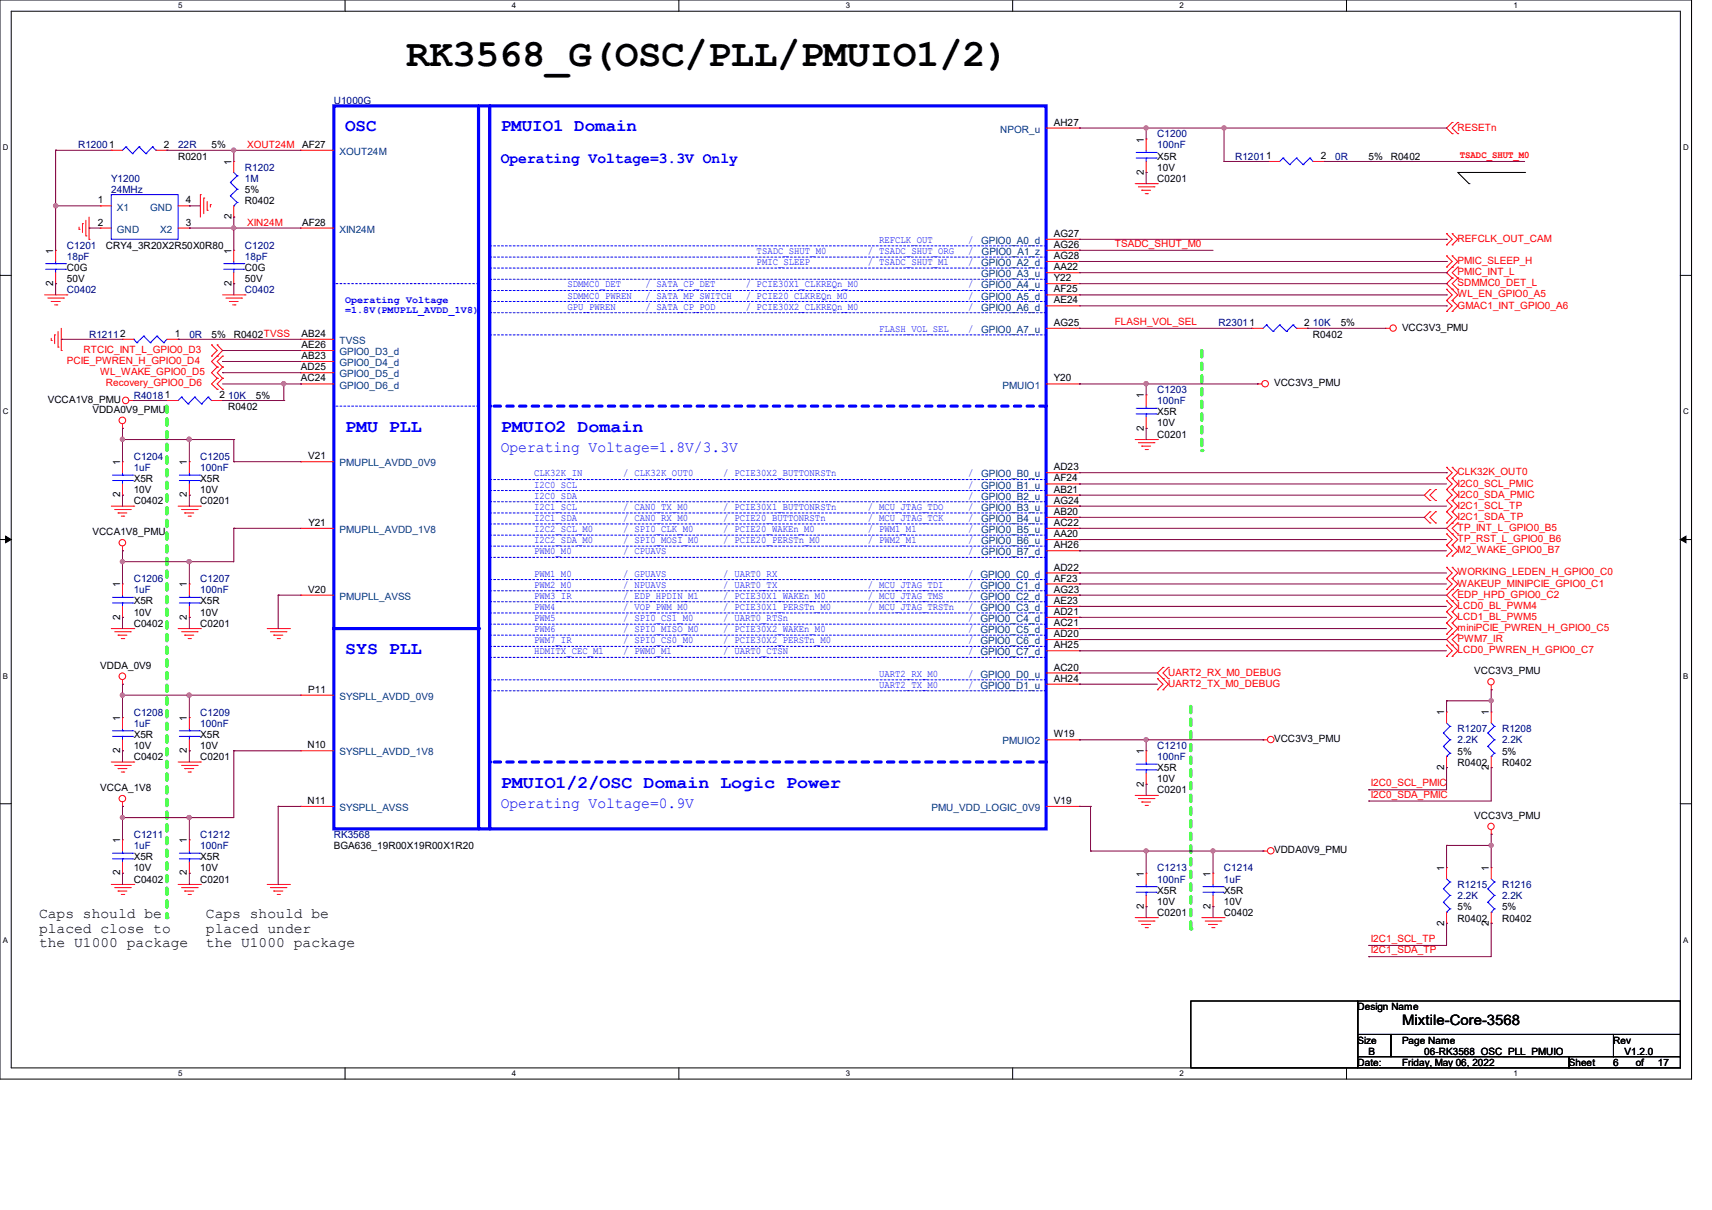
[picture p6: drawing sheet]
<svg xmlns="http://www.w3.org/2000/svg" width="297mm" height="210mm" viewBox="0 0 297 210" stroke-linecap="round" stroke-linejoin="round" font-family="sans-serif">
<path d="M0 0h293.5v187.3h-293.5zM1.9 1.9h289.6v183.4h-289.6z" fill="none" stroke="#000" stroke-width=".17"/>
<g fill="#fff">
<path d="M30.9 .2h.8v1.5h-.8z"/>
<path d="M30.9 185.5h.8v1.6h-.8z"/>
</g>
<path d="M59.9 0v1.9M59.9 185.3v2" fill="none" stroke="#000" stroke-width=".17"/>
<g fill="#fff">
<path d="M88.8 .2h.8v1.5h-.8z"/>
<path d="M88.8 185.5h.8v1.6h-.8z"/>
</g>
<path d="M117.8 0v1.9M117.8 185.3v2" fill="none" stroke="#000" stroke-width=".17"/>
<g fill="#fff">
<path d="M146.7 .2h.8v1.5h-.8z"/>
<path d="M146.7 185.5h.8v1.6h-.8z"/>
</g>
<path d="M175.7 0v1.9M175.7 185.3v2" fill="none" stroke="#000" stroke-width=".17"/>
<g fill="#fff">
<path d="M204.6 .2h.8v1.5h-.8z"/>
<path d="M204.6 185.5h.8v1.6h-.8z"/>
</g>
<path d="M233.6 0v1.9M233.6 185.3v2" fill="none" stroke="#000" stroke-width=".17"/>
<g fill="#fff">
<path d="M262.6 .2h.7v1.5h-.7z"/>
<path d="M262.6 185.5h.7v1.6h-.7z"/>
<path d="M.5 24.8h1v1.6h-1z"/>
<path d="M292 24.8h1v1.6h-1z"/>
<path d="M.5 70.7h1v1.5h-1z"/>
<path d="M292 70.7h1v1.5h-1z"/>
</g>
<path d="M0 47.8h1.9M291.5 47.8h2" fill="none" stroke="#000" stroke-width=".17"/>
<g fill="#fff">
<path d="M.5 116.5h.9v1.6h-.9z"/>
<path d="M292 116.5h.9v1.6h-.9z"/>
</g>
<path d="M0 93.6h1.9M291.5 93.6h2" fill="none" stroke="#000" stroke-width=".17"/>
<path d="M1 93l.9 .6-.9 .6zM291.5 93.6l1-.6v1.2z" fill="#000" stroke="#000" stroke-width=".17"/>
<g fill="#fff">
<path d="M.5 162.4h.9v1.5h-.9z"/>
<path d="M292 162.4h.9v1.5h-.9z"/>
</g>
<path d="M0 139.5h1.9M291.5 139.5h2" fill="none" stroke="#000" stroke-width=".17"/>
<path d="M29 70.5v88.8" fill="none" stroke="#0f0" stroke-width=".55" stroke-dasharray="1.1 1.1"/>
<circle cx="29" cy="159.3" r=".28" fill="#0f0" stroke-dasharray="1.1 1.1"/>
<path d="M206.6 122.6v38.6" fill="none" stroke="#0f0" stroke-width=".55" stroke-dasharray="1.1 1.1"/>
<circle cx="206.6" cy="161.2" r=".28" fill="#0f0" stroke-dasharray="1.1 1.1"/>
<path d="M208.5 60.8v17.4" fill="none" stroke="#0f0" stroke-width=".55" stroke-dasharray="1.1 1.1"/>
<circle cx="208.5" cy="78.2" r=".28" fill="#0f0" stroke-dasharray="1.1 1.1"/>
<path d="M254.8 31.9h.1M264.5 29.9h.1M264.5 29.9h-11.6l1.9 2M206.6 173.7h28.9v11.6h-28.9zM235.5 173.7h56v5.8h-56zM235.5 179.5h5.8v3.9h-5.8zM241.3 179.5h38.6v3.9h-38.6zM279.9 179.5h11.6v3.9h-11.6zM235.5 183.4h36.7v1.9h-36.7zM272.2 183.4h19.3v1.9h-19.3z" fill="none" stroke="#000" stroke-width=".17"/>
<g fill="none" stroke="#f00" stroke-width=".17">
<path d="M13.7 39.8h.1M13.7 39.4v.4M14.3 38.8h.1M14.3 38.8v1.5M14.9 38.2v2.7M15.5 37.7v3.8M17.4 35.7h.1M17.4 39.6h.1M17.4 35.7h1.9M17.4 39.6h1.9M19.3 26.1h.1M19.3 26.1h2"/>
<path d="M27.1 26.1h1.9M29 26.1h.1M30.9 35.7h2M30.9 39.6h2M32.9 39.6h.1M32.9 35.7h.1M34.8 33.8h.1M34.8 33.8v3.9M35.3 34.4h.1M35.3 34.4v2.7M35.9 36.5h.1M35.9 35v1.5"/>
<path d="M36.5 35.5h.1M36.5 35.5v.4M196.9 31.9h3.9M197.5 32.4h2.7M198.1 33h.1M198.1 33h1.5M198.7 33.6h.4M198.8 24.1h.1M198.8 29.9h.1M198.8 24.1v2M198.8 28v1.9M199.1 33.6h.1"/>
<path d="M200.2 32.4h.1M200.8 31.9h.1M220.1 28h.1M220.1 28h1.9M227.8 28h1.9M229.7 28h.1M251.9 21.3h.1M251.9 23.2h.1M251.9 21.3l-.9 .9 .9 1M252.9 23.2h.1M252.9 21.3h.1M252.9 21.3l-1 .9 1 1"/>
<path d="M7.7 51.2h3.9M8.3 51.7h2.7M8.9 52.3h.1M8.9 59.1h.1M8.9 52.3h1.6M8.9 58.7v.4M9.5 58.1h.1M9.5 52.9h.4M9.5 58.1v1.5M9.7 43.4h.1M9.7 49.2h.1M9.7 43.4v2"/>
<path d="M9.7 47.3v1.9M9.9 52.9h.1M10.1 57.5v2.7M10.6 57v3.8M11 51.7h.1M11.6 51.2h.1M14.9 40.9h.1M15.5 41.5h.1M36.7 59.9h.1M36.7 59.9l1 .9-1 1M37.7 59.9h.1M37.7 59.9l.9 .9-.9 1"/>
<path d="M38.6 51.2h3.9M39.2 51.7h2.7M39.8 52.3h.1M39.8 52.3h1.5M40.3 52.9h.5M40.6 43.4h.1M40.6 49.2h.1M40.6 43.4v2M40.6 47.3v1.9M40.8 52.9h.1M41.9 51.7h.1M42.5 51.2h.1"/>
<path d="M217.2 57h.1M217.2 57h1.9M224.9 57h1.9M226.8 57h.1M240.4 57h.1M240.4 57h.7M251 52.2h.1M251 50.2h.1M251 42.5h.1M251 40.6h.1M251 46.4h.1M251 44.4h.1"/>
<path d="M251 54.1h.1M251 50.2l.9 1-.9 1M251 40.6l.9 .9-.9 1M251 44.4l.9 1-.9 1M251 52.2l.9 .9-.9 1M251.9 52.2h.1M251.9 50.2h.1M251.9 42.5h.1M251.9 40.6h.1M251.9 46.4h.1M251.9 44.4h.1M251.9 48.3h.1"/>
<path d="M251.9 54.1h.1M251.9 48.3l-.9 .9 1.9 2-1 1M251.9 40.6l1 .9-1 1M251.9 44.4l1 1-1.9 1.9 .9 1M251.9 52.2l1 .9-1 1M252.9 48.3h.1M252.9 46.4h.1M252.9 50.2h.1M252.9 46.4l-1 .9 1 1M252.9 48.3l-1 .9 1 1M10.1 60.2h.1M10.6 60.8h.1"/>
<path d="M21.3 74.3h.1M21.3 73.6v.7M22.4 69.5h.8M23.2 69.5h.1M29 69.5h.1M29 69.5h1.9M36.7 61.8h.1M36.7 69.5h1.9M37.7 63.7h.1M37.7 65.7h.1M37.7 67.6h.1M37.7 61.8h.1"/>
<path d="M37.7 63.7l-1 1 1 1M37.7 65.7l-1 .9 1 1M37.7 61.8l-1 .9 1 1M38.6 63.7h.1M38.6 65.7h.1M38.6 67.6h.1M38.6 61.8h.1M38.6 69.5h.1M38.6 63.7l-.9 1 .9 1M38.6 65.7l-.9 .9 .9 1M38.6 61.8l-.9 .9 .9 1M196.9 76.3h3.9"/>
<path d="M197.5 76.8h2.7M198.1 77.4h.1M198.1 77.4h1.5M198.7 78h.4M198.8 68.5h.1M198.8 74.3h.1M198.8 68.5v2M198.8 72.4v1.9M199.1 78h.1M200.2 76.8h.1M200.8 76.3h.1M218.1 66.6h.1"/>
<path d="M218.1 66.6h.8M19.3 87.8h3.9M19.9 88.4h2.7M20.5 89h.1M20.5 89h1.5M21 89.6h.5M21.3 95.6h.1M21.3 80.1h.1M21.3 85.9h.1M21.3 80.1v1.9M21.3 84v1.9M21.3 94.8v.8"/>
<path d="M21.5 89.6h.1M22.6 88.4h.1M23.2 87.8h.1M30.9 87.8h3.9M31.5 88.4h2.7M32 89h.1M32 89h1.6M32.6 89.6h.4M32.9 80.1h.1M32.9 85.9h.1M32.9 80.1v1.9M32.9 84v1.9"/>
<path d="M33 89.6h.1M34.2 88.4h.1M34.8 87.8h.1M248.1 85h.1M248.1 86.9h.1M248.1 88.8h.1M248.1 90.8h.1M248.1 88.8l-1 1 1 1M248.1 85l-1 .9 1 1M249 86.9h.1M249 85h.1M249 90.8h.1"/>
<path d="M249 88.8h.1M249 85l-.9 .9 .9 1M249 88.8l-.9 1 .9 1M251 96.5h.1M251 94.6h.1M251 85h.1M251 83h.1M251 86.9h.1M251 88.8h.1M251 90.8h.1M251 98.5h.1M251 92.7h.1"/>
<path d="M251 81.1h.1M251 94.6l.9 1-.9 .9M251 83l.9 1-.9 1M251 81.1l.9 .9-.9 1M251 85l.9 .9-.9 1M251 86.9l.9 .9-.9 1M251 92.7l.9 .9-.9 1M251 88.8l.9 1-.9 1M251 98.5l.9 .9-.9 1M251.9 96.5h.1M251.9 94.6h.1M251.9 85h.1"/>
<path d="M251.9 83h.1M251.9 86.9h.1M251.9 88.8h.1M251.9 90.8h.1M251.9 98.5h.1M251.9 92.7h.1M251.9 81.1h.1M251.9 94.6l1 1-1 .9M251.9 83l1 1-1 1M251.9 85l1 .9-1 1M251.9 86.9l1 .9-1 1M251.9 88.8l1 1-1 1"/>
<path d="M251.9 98.5l1 .9-1 1M251.9 90.8l-.9 .9 1.9 1.9-1 1M251.9 81.1l1 .9-1 1M252.9 92.7h.1M252.9 90.8h.1M252.9 90.8l-1 .9 1 1M19.3 109.1h3.9M19.9 109.6h2.7M20.5 110.2h.1M20.5 110.2h1.5M21 110.8h.5M21.3 118.7h.1"/>
<path d="M21.3 101.3h.1M21.3 107.1h.1M21.3 101.3v2M21.3 105.2v1.9M21.3 118v.7M21.5 110.8h.1M22.6 109.6h.1M23.2 109.1h.1M30.9 109.1h3.9M31.5 109.6h2.7M32 110.2h.1M32 110.2h1.6"/>
<path d="M32.6 110.8h.4M32.9 101.3h.1M32.9 107.1h.1M32.9 101.3v2M32.9 105.2v1.9M33 110.8h.1M34.2 109.6h.1M34.8 109.1h.1M46.4 109.1h3.8M46.9 109.6h2.7M47.5 110.2h.1M47.5 110.2h1.6"/>
<path d="M48.1 110.8h.4M48.5 110.8h.1M49.6 109.6h.1M50.2 109.1h.1M200.8 119.7h.1M200.8 117.8h.1M200.8 117.8l1 .9-1 1M201.8 119.7h.1M201.8 117.8h.1M201.8 115.8h.1M201.8 117.8l.9 .9-.9 1M201.8 115.8l-1 1 1 1"/>
<path d="M202.7 117.8h.1M202.7 115.8h.1M202.7 115.8l-.9 1 .9 1M251 100.4h.1M251 102.3h.1M251 106.2h.1M251 104.3h.1M251 113.9h.1M251 112h.1M251 110.1h.1M251 108.1h.1M251 100.4l.9 .9-.9 1"/>
<path d="M251 104.3l.9 .9-.9 1M251 112l.9 .9-.9 1M251 108.1l.9 1-.9 1M251 106.2l.9 .9-.9 1M251.9 102.3h.1M251.9 104.3h.1M251.9 110.1h.1M251.9 112h.1M251.9 100.4h.1M251.9 106.2h.1M251.9 113.9h.1M251.9 108.1h.1"/>
<path d="M251.9 100.4l1 .9-1.9 2 1.9 1.9-1 1M251.9 110.1l-.9 .9 .9 1M251.9 112l1 .9-1 1M251.9 108.1l1 1-1 1M251.9 106.2l1 .9-1 1M252.9 104.3h.1M252.9 102.3h.1M252.9 112h.1M252.9 110.1h.1M252.9 102.3l-1 1 1 1M252.9 110.1l-1 .9 1 1M258.7 119.7h.1"/>
<path d="M258.7 118.9v.8M19.3 132.2h3.9M19.9 132.8h2.7M20.5 133.4h.1M20.5 133.4h1.5M21 134h.5M21.3 140h.1M21.3 139.2v.8M21.5 134h.1M22.6 132.8h.1M23.2 132.2h.1M30.9 132.2h3.9"/>
<path d="M31.5 132.8h2.7M32 133.4h.1M32 133.4h1.6M32.6 134h.4M32.9 124.5h.1M32.9 130.3h.1M32.9 124.5v1.9M32.9 128.4v1.9M33 134h.1M34.2 132.8h.1M34.8 132.2h.1M196.9 138h3.9"/>
<path d="M197.5 138.6h2.7M198.1 139.2h.1M198.1 139.2h1.5M198.7 139.8h.4M199.1 139.8h.1M200.2 138.6h.1M200.8 138h.1M219.1 128.4h.1M219.1 128.4h.8M251 123.6h.1M251 133.2h.1M251 123.6v1.9"/>
<path d="M251 131.3v1.9M19.3 153.5h3.9M19.9 154.1h2.7M20.5 154.6h.1M20.5 154.6h1.5M21 155.2h.5M21.3 145.8h.1M21.3 151.6h.1M21.3 145.8v1.9M21.3 149.6v2M21.5 155.2h.1M22.6 154.1h.1"/>
<path d="M23.2 153.5h.1M30.9 153.5h3.9M31.5 154.1h2.7M32 154.6h.1M32 154.6h1.6M32.6 155.2h.4M32.9 145.8h.1M32.9 151.6h.1M32.9 145.8v1.9M32.9 149.6v2M33 155.2h.1M34.2 154.1h.1"/>
<path d="M34.8 153.5h.1M46.4 153.5h3.8M46.9 154.1h2.7M47.5 154.6h.1M47.5 154.6h1.6M48.1 155.2h.4M48.5 155.2h.1M49.6 154.1h.1M50.2 153.5h.1M196.9 159.3h3.9M197.5 159.9h2.7M198.8 151.6h.1"/>
<path d="M198.8 157.4h.1M198.8 151.6v1.9M198.8 155.4v2M200.2 159.9h.1M200.8 159.3h.1M208.5 159.3h3.8M209.1 159.9h2.7M210.4 151.6h.1M210.4 157.4h.1M210.4 151.6v1.9M210.4 155.4v2M211.8 159.9h.1"/>
<path d="M212.3 159.3h.1M219.1 147.7h.1M219.1 147.7h.8M251 150.6h.1M251 150.6v1.9M251 158.3v1.9M258.7 144.8h.1M258.7 150.6h.1M258.7 144v.8M258.7 150.6v1.9M258.7 158.3v1.9M198.1 160.4h.1"/>
<path d="M198.1 160.4h1.5M198.7 161h.4M199.1 161h.1M209.7 160.4h.1M209.7 160.4h1.5M210.2 161h.4M210.6 161h.1M251 160.2h.1M258.7 160.2h.1"/>
<circle cx="241.7" cy="56.9" r=".55"/>
<circle cx="21.2" cy="73" r=".57"/>
<circle cx="21.8" cy="69.5" r=".56"/>
<circle cx="219.5" cy="66.6" r=".56"/>
<circle cx="21.2" cy="94.2" r=".56"/>
<circle cx="21.2" cy="117.4" r=".57"/>
<circle cx="258.7" cy="118.3" r=".55"/>
<circle cx="21.2" cy="138.6" r=".56"/>
<circle cx="220.5" cy="128.4" r=".56"/>
<circle cx="220.5" cy="147.7" r=".56"/>
<circle cx="258.7" cy="143.4" r=".55"/>
</g>
<g fill="none" stroke="#00f" stroke-width=".17">
<path d="M19.3 33.8h11.6v7.7h-11.6zM21.8 25.5h.1M21.8 25.5l-.5 .6M21.8 25.5l1.2 1.2M23 26.7h.1M24.1 25.5h.1M24.1 25.5l-1.1 1.2M24.1 25.5l1.2 1.2M25.3 26.7h.1M26.5 25.5h.1M26.5 25.5l-1.2 1.2M26.5 25.5l.6 .6"/>
<path d="M27.1 26.1h.1M197.1 27.4h3.5M197.1 26.5h3.5M198.8 26.5h.1M198.8 27.4h.1M198.8 26.1v.4M198.8 27.4v.6M200.6 27.4h.1M200.6 26.5h.1M222.6 27.4h.1M222.6 27.4l-.6 .6M222.6 27.4l1.1 1.2"/>
<path d="M223.7 28.6h.1M224.9 27.4h.1M224.9 27.4l-1.2 1.2M224.9 27.4l1.2 1.2M226.1 28.6h.1M227.2 27.4h.1M227.2 27.4l-1.1 1.2M227.2 27.4l.6 .6M227.8 28h.1M7.9 46.7h3.5M7.9 45.8h3.5M9.7 45.8h.1"/>
<path d="M9.7 46.7h.1M9.7 45.4v.4M9.7 46.7v.6M11.4 46.7h.1M11.4 45.8h.1M38.8 46.7h3.5M38.8 45.8h3.5M40.6 45.8h.1M40.6 46.7h.1M40.6 45.4v.4M40.6 46.7v.6M42.3 46.7h.1"/>
<path d="M42.3 45.8h.1M219.7 56.4h.1M219.7 56.4l-.6 .6M219.7 56.4l1.2 1.1M220.9 57.5h.1M222 56.4h.1M222 56.4l-1.1 1.1M222 56.4l1.2 1.1M223.2 57.5h.1M224.3 56.4h.1M224.3 56.4l-1.1 1.1M224.3 56.4l.6 .6"/>
<path d="M224.9 57h.1M31.5 68.9h.1M31.5 68.9l-.6 .6M31.5 68.9l1.1 1.2M32.6 70.1h.1M33.8 68.9h.1M33.8 68.9l-1.2 1.2M33.8 68.9l1.2 1.2M35 70.1h.1M36.1 68.9h.1M36.1 68.9l-1.1 1.2M36.1 68.9l.6 .6"/>
<path d="M36.7 69.5h.1M197.1 71.8h3.5M197.1 70.9h3.5M198.8 70.9h.1M198.8 71.8h.1M198.8 70.5v.4M198.8 71.8v.6M200.6 71.8h.1M200.6 70.9h.1M19.5 83.4h3.5M19.5 82.5h3.5M21.3 82.5h.1"/>
<path d="M21.3 83.4h.1M21.3 82v.5M21.3 83.4v.6M23 83.4h.1M23 82.5h.1M31.1 83.4h3.5M31.1 82.5h3.5M32.9 82.5h.1M32.9 83.4h.1M32.9 82v.5M32.9 83.4v.6M34.6 83.4h.1"/>
<path d="M34.6 82.5h.1M19.5 104.6h3.5M19.5 103.7h3.5M21.3 103.7h.1M21.3 104.6h.1M21.3 103.3v.4M21.3 104.6v.6M23 104.6h.1M23 103.7h.1M31.1 104.6h3.5M31.1 103.7h3.5M32.9 103.7h.1"/>
<path d="M32.9 104.6h.1M32.9 103.3v.4M32.9 104.6v.6M34.6 104.6h.1M34.6 103.7h.1M31.1 127.8h3.5M31.1 126.8h3.5M32.9 126.8h.1M32.9 127.8h.1M32.9 126.4v.4M32.9 127.8v.6M34.6 127.8h.1"/>
<path d="M34.6 126.8h.1M250.4 127.2h.1M250.4 129.5h.1M250.4 127.2l1.1 1.2M250.4 129.5l1.1 1.2M251 131.3h.1M251 125.5l.5 .6M251.5 126.1h.1M251.5 128.4h.1M251.5 130.7h.1M251.5 126.1l-1.1 1.1M251.5 128.4l-1.1 1.1"/>
<path d="M251.5 130.7l-.5 .6M19.5 149.1h3.5M19.5 148.1h3.5M21.3 148.1h.1M21.3 149.1h.1M21.3 147.7v.4M21.3 149.1v.5M23 149.1h.1M23 148.1h.1M31.1 149.1h3.5M31.1 148.1h3.5M32.9 148.1h.1"/>
<path d="M32.9 149.1h.1M32.9 147.7v.4M32.9 149.1v.5M34.6 149.1h.1M34.6 148.1h.1M197.1 154.9h3.5M197.1 153.9h3.5M198.8 153.9h.1M198.8 154.9h.1M198.8 153.5v.4M198.8 154.9v.5M200.6 154.9h.1"/>
<path d="M200.6 153.9h.1M208.7 154.9h3.5M208.7 153.9h3.5M210.4 153.9h.1M210.4 154.9h.1M210.4 153.5v.4M210.4 154.9v.5M212.2 154.9h.1M212.2 153.9h.1M250.4 154.3h.1M250.4 156.6h.1M250.4 154.3l1.1 1.1"/>
<path d="M250.4 156.6l1.1 1.1M251 158.3h.1M251 152.5l.5 .6M251.5 153.1h.1M251.5 155.4h.1M251.5 157.7h.1M251.5 153.1l-1.1 1.2M251.5 155.4l-1.1 1.2M251.5 157.7l-.5 .6M258.1 154.3h.1M258.1 156.6h.1M258.1 154.3l1.1 1.1"/>
<path d="M258.1 156.6l1.1 1.1M258.7 158.3h.1M258.7 152.5l.5 .6M259.2 153.1h.1M259.2 155.4h.1M259.2 157.7h.1M259.2 153.1l-1.1 1.2M259.2 155.4l-1.1 1.2M259.2 157.7l-.5 .6"/>
</g>
<path d="M83 18.4v125.4" fill="none" stroke="#00f" stroke-width=".55"/>
<circle cx="83" cy="143.8" r=".28" fill="#00f"/>
<path d="M85 18.4v125.4" fill="none" stroke="#00f" stroke-width=".55"/>
<circle cx="85" cy="143.8" r=".28" fill="#00f"/>
<path d="M181.5 70.5h-96.5" fill="none" stroke="#00f" stroke-width=".55" stroke-dasharray="1.1 1.1"/>
<circle cx="85" cy="70.5" r=".28" fill="#00f" stroke-dasharray="1.1 1.1"/>
<path d="M181.5 132.2h-96.5" fill="none" stroke="#00f" stroke-width=".55" stroke-dasharray="1.1 1.1"/>
<circle cx="85" cy="132.2" r=".28" fill="#00f" stroke-dasharray="1.1 1.1"/>
<g fill="none" stroke="#00f" stroke-width=".17" stroke-dasharray=".3 .3">
<path d="M85 58.1h.1M85 54.3h.1M85 52.3h.1M85 50.4h.1M85 48.5h.1M85 46.5h.1M85 44.6h.1M85 42.7h.1M181.5 58.1h-96.5M181.5 54.3h-96.5M181.5 52.3h-96.5M181.5 50.4h-96.5"/>
<path d="M181.5 48.5h-96.5M181.5 46.5h-96.5M181.5 44.6h-96.5M181.5 42.7h-96.5M85 85.1h.1M85 89h.1M85 87.1h.1M85 96.7h.1M85 92.9h.1M85 94.8h.1M85 90.9h.1M85 83.2h.1"/>
<path d="M181.5 85.1h-96.5M181.5 89h-96.5M181.5 87.1h-96.5M181.5 96.7h-96.5M181.5 92.9h-96.5M181.5 94.8h-96.5M181.5 90.9h-96.5M181.5 83.2h-96.5M85 110.2h.1M85 112.2h.1M85 118h.1M85 106.4h.1"/>
<path d="M85 100.6h.1M85 119.9h.1M85 104.4h.1M85 114.1h.1M85 108.3h.1M85 102.5h.1M181.5 110.2h-96.5M181.5 112.2h-96.5M181.5 118h-96.5M181.5 106.4h-96.5M181.5 100.6h-96.5M181.5 119.9h-96.5"/>
<path d="M181.5 104.4h-96.5M181.5 114.1h-96.5M181.5 108.3h-96.5M181.5 102.5h-96.5"/>
</g>
<path d="M57.9 18.4h123.6v125.4h-123.6zM57.9 109.1h25.1" fill="none" stroke="#00f" stroke-width=".55"/>
<circle cx="83" cy="109.1" r=".28" fill="#00f"/>
<path d="M57.9 49.2h.1M83 49.2h-25.1M57.9 70.5h.1M83 70.5h-25.1" fill="none" stroke="#00f" stroke-width=".17" stroke-dasharray=".3 .3"/>
<g fill="none" stroke="#f00" stroke-width=".17">
<path d="M40.6 28h.1M40.6 37.7h.1M40.6 28v1.9M40.6 35.7v2M52.2 26.1h.1M52.2 39.6h.1M52.2 26.1h5.7M52.2 39.6h5.7M181.5 22.2h5.8M187.3 22.2h.1M21.3 58.9h.1M21.3 58.9h1.9"/>
<path d="M29 58.9h1.9M30.9 58.9h.1M52.2 58.9h.1M52.2 58.9h5.7M181.5 41.5h5.8M181.5 43.4h5.8M181.5 45.4h5.8M181.5 47.3h5.8M181.5 49.2h5.8M181.5 51.2h5.8M181.5 53.1h5.8M181.5 57h5.8"/>
<path d="M187.3 41.5h.1M187.3 43.4h.1M187.3 45.4h.1M187.3 47.3h.1M187.3 49.2h.1M187.3 51.2h.1M187.3 53.1h.1M187.3 57h.1M52.2 60.8h.1M52.2 62.7h.1M52.2 64.7h.1M52.2 66.6h.1"/>
<path d="M52.2 66.6h5.7M52.2 60.8h5.7M52.2 62.7h5.7M52.2 64.7h5.7M181.5 66.6h5.8M187.3 66.6h.1M52.2 80.1h.1M52.2 91.7h.1M52.2 80.1h5.7M52.2 91.7h5.7M181.5 91.7h5.8M181.5 82h5.8"/>
<path d="M181.5 84h5.8M181.5 85.9h5.8M181.5 87.8h5.8M181.5 89.8h5.8M181.5 93.6h5.8M181.5 95.6h5.8M181.5 99.4h5.8M187.3 82h.1M187.3 84h.1M187.3 85.9h.1M187.3 87.8h.1M187.3 89.8h.1"/>
<path d="M187.3 91.7h.1M187.3 93.6h.1M187.3 95.6h.1M187.3 99.4h.1M52.2 103.3h.1M52.2 103.3h5.7M181.5 103.3h5.8M181.5 101.3h5.8M181.5 105.2h5.8M181.5 107.1h5.8M181.5 109.1h5.8M181.5 111h5.8"/>
<path d="M181.5 112.9h5.8M181.5 116.8h5.8M181.5 118.7h5.8M187.3 101.3h.1M187.3 103.3h.1M187.3 105.2h.1M187.3 107.1h.1M187.3 109.1h.1M187.3 111h.1M187.3 112.9h.1M187.3 116.8h.1M187.3 118.7h.1"/>
<path d="M21.3 124.5h.1M21.3 130.3h.1M21.3 124.5v1.9M21.3 128.4v1.9M52.2 120.6h.1M52.2 130.3h.1M52.2 140h.1M52.2 120.6h5.7M52.2 130.3h5.7M52.2 140h5.7M181.5 140h5.8M181.5 128.4h5.8"/>
<path d="M187.3 128.4h.1M187.3 140h.1M198.8 130.3h.1M198.8 136.1h.1M198.8 130.3v1.9M198.8 134.2v1.9M258.7 123.6h.1M258.7 133.2h.1M258.7 123.6v1.9M258.7 131.3v1.9"/>
</g>
<g fill="none" stroke="#00f" stroke-width=".17">
<path d="M40 31.7h.1M40 34h.1M40 31.7l1.1 1.2M40 34l1.1 1.1M40.6 35.7h.1M40.6 29.9l.5 .6M41.1 30.5h.1M41.1 32.9h.1M41.1 35.1h.1M41.1 30.5l-1.1 1.2M41.1 32.9l-1.1 1.1M41.1 35.1l-.5 .6"/>
<path d="M23.2 58.9h.1M23.2 58.9l.5 .6M23.7 59.5h.1M24.9 58.3h.1M24.9 58.3l1.2 1.2M24.9 58.3l-1.2 1.2M26.1 59.5h.1M27.2 58.3h.1M27.2 58.3l1.2 1.2M27.2 58.3l-1.1 1.2M28.4 59.5h.1M29 58.9l-.6 .6"/>
<path d="M19.5 127.8h3.5M19.5 126.8h3.5M21.3 126.8h.1M21.3 127.8h.1M21.3 126.4v.4M21.3 127.8v.6M23 127.8h.1M23 126.8h.1M197.1 133.6h3.5M197.1 132.6h3.5M198.8 132.6h.1M198.8 133.6h.1"/>
<path d="M198.8 132.2v.4M198.8 133.6v.6M200.6 133.6h.1M200.6 132.6h.1M258.1 127.2h.1M258.1 129.5h.1M258.1 127.2l1.1 1.2M258.1 129.5l1.1 1.2M258.7 131.3h.1M258.7 125.5l.5 .6M259.2 126.1h.1M259.2 128.4h.1"/>
<path d="M259.2 130.7h.1M259.2 126.1l-1.1 1.1M259.2 128.4l-1.1 1.1M259.2 130.7l-.5 .6"/>
</g>
<g fill="none" stroke="#800040" stroke-width=".17">
<path d="M9.7 35.7h.1M9.7 26.1h.1M9.7 26.1v17.3M9.7 26.1h9.6M9.7 35.7h7.7M15.5 39.6h.1M15.5 39.6h1.9M29 26.1h.1M29 26.1h23.2M32.9 35.7h.1M32.9 39.6h.1M32.9 35.7h1.9"/>
<path d="M32.9 39.6h19.3M40.6 26.1h.1M40.6 37.7h.1M40.6 39.6h.1M40.6 26.1v1.9M40.6 37.7v5.7M187.3 22.2h.1M187.3 22.2h63.7M198.8 22.2h.1M198.8 29.9h.1M198.8 22.2v1.9M198.8 29.9v2"/>
<path d="M212.3 28h.1M212.3 22.2h.1M212.3 28h7.8M212.3 22.2v5.8M229.7 28h.1M229.7 28h34.8M9.7 49.2h.1M9.7 49.2v2M10.6 58.9h.1M10.6 58.9h10.7M30.9 58.9h.1M30.9 58.9h21.3"/>
<path d="M40.6 49.2h.1M40.6 49.2v2M187.3 57h.1M187.3 43.4h.1M187.3 51.2h63.7M187.3 53.1h63.7M187.3 57h29.9M187.3 41.5h63.7M187.3 43.4h23.1M187.3 45.4h63.7M187.3 49.2h63.7M187.3 47.3h63.7"/>
<path d="M226.8 57h.1M226.8 57h13.6M251 51.2h.1M251 53.1h.1M251 41.5h.1M251 45.4h.1M251 49.2h.1M251 47.3h.1M21.3 76.3h.1M21.3 74.3h.1M21.3 76.3h19.3M21.3 74.3v5.8"/>
<path d="M23.2 69.5h.1M23.2 69.5h5.8M32.9 76.3h.1M32.9 76.3v3.8M38.6 60.8h.1M38.6 62.7h.1M38.6 64.7h.1M38.6 60.8h13.6M38.6 62.7h13.6M38.6 64.7h13.6M38.6 66.6h13.6M38.6 69.5h10.6"/>
<path d="M40.6 76.3h.1M40.6 76.3v3.8M49.2 66.6h.1M49.2 69.5h.1M49.2 66.6v2.9M52.2 66.6h.1M187.3 66.6h.1M187.3 66.6h30.8M198.8 66.6h.1M198.8 74.3h.1M198.8 66.6v1.9M198.8 74.3v2"/>
<path d="M218.1 66.6h.1M21.3 85.9h.1M21.3 97.5h.1M21.3 95.6h.1M21.3 85.9v1.9M21.3 95.6v5.7M32.9 85.9h.1M32.9 97.5h.1M32.9 85.9v1.9M32.9 97.5v3.8M40.6 80.1h.1M40.6 91.7h.1"/>
<path d="M40.6 91.7v5.8h-19.3M40.6 80.1h11.6M40.6 91.7h11.6M187.3 95.6h.1M187.3 99.4h.1M187.3 93.6h.1M187.3 91.7h.1M187.3 89.8h.1M187.3 87.8h.1M187.3 84h.1M187.3 85.9h.1M187.3 91.7h63.7"/>
<path d="M187.3 82h63.7M187.3 95.6h63.7M187.3 99.4h63.7M187.3 93.6h63.7M187.3 89.8h59.8M187.3 87.8h63.7M187.3 84h63.7M187.3 85.9h59.8M251 82h.1M21.3 107.1h.1M21.3 118.7h.1M21.3 107.1v2"/>
<path d="M21.3 118.7v5.8M32.9 107.1h.1M32.9 107.1v2M48.3 103.3h.1M48.3 103.3h3.9M48.3 103.3v5.8M187.3 103.3h.1M187.3 118.7h.1M187.3 116.8h.1M187.3 107.1h.1M187.3 105.2h.1M187.3 101.3h.1"/>
<path d="M187.3 109.1h.1M187.3 111h.1M187.3 112.9h.1M187.3 103.3h63.7M187.3 118.7h13.5M187.3 116.8h13.5M187.3 107.1h63.7M187.3 105.2h63.7M187.3 101.3h63.7M187.3 109.1h63.7M187.3 111h63.7M187.3 112.9h63.7"/>
<path d="M258.7 119.7h.1M258.7 119.7v3.9M21.3 120.6h.1M21.3 130.3h.1M21.3 140h.1M21.3 130.3v1.9M21.3 140v5.8M21.3 120.6h30.9M32.9 120.6h.1M32.9 130.3h.1M32.9 120.6v3.9M32.9 130.3v1.9"/>
<path d="M40.6 130.3h.1M40.6 130.3v11.6h-19.3M40.6 130.3h11.6M48.3 140h.1M48.3 140v13.5M48.3 140h3.9M187.3 128.4h.1M187.3 140h.1M187.3 140h1.9M187.3 128.4h31.8M189.2 140h.1M189.2 140v7.7"/>
<path d="M198.8 128.4h.1M198.8 136.1h.1M198.8 128.4v1.9M198.8 136.1v1.9M219.1 128.4h.1M237.4 137.1h.1M237.4 139h.1M251 121.6h.1M251 133.2h.1M251 121.6v2M251 133.2v3.9h-13.6M251 121.6h7.7"/>
<path d="M258.7 121.6h.1M258.7 133.2h.1M258.7 133.2v5.8h-21.3M21.3 141.9h.1M21.3 151.6h.1M21.3 151.6v1.9M32.9 141.9h.1M32.9 151.6h.1M32.9 141.9v3.9M32.9 151.6v1.9M189.2 147.7h.1M189.2 147.7h29.9"/>
<path d="M198.8 147.7h.1M198.8 157.4h.1M198.8 147.7v3.9M198.8 157.4v1.9M210.4 147.7h.1M210.4 157.4h.1M210.4 147.7v3.9M210.4 157.4v1.9M219.1 147.7h.1M251 146.7h.1M251 146.7v3.9M251 146.7h7.7"/>
<path d="M258.7 144.8h.1M258.7 146.7h.1M258.7 144.8v5.8M237.4 164.1h.1M237.4 166h.1M251 160.2h.1M251 160.2v3.9h-13.6M258.7 160.2h.1M258.7 160.2v5.8h-21.3"/>
</g>
<g fill="#f0f" stroke="#f0f" stroke-width=".17">
<circle cx="40.5" cy="26.1" r=".36"/>
<circle cx="40.5" cy="39.6" r=".36"/>
<circle cx="9.7" cy="35.7" r=".37"/>
<circle cx="21.2" cy="76.2" r=".37"/>
<circle cx="21.2" cy="97.5" r=".36"/>
<circle cx="32.8" cy="97.5" r=".37"/>
<circle cx="32.8" cy="76.2" r=".38"/>
<circle cx="21.2" cy="120.7" r=".37"/>
<circle cx="21.2" cy="141.9" r=".36"/>
<circle cx="32.8" cy="141.9" r=".37"/>
<circle cx="32.8" cy="120.7" r=".38"/>
<circle cx="198.8" cy="128.4" r=".36"/>
<circle cx="198.8" cy="147.7" r=".36"/>
<circle cx="198.8" cy="22.2" r=".36"/>
<circle cx="198.8" cy="66.6" r=".37"/>
<circle cx="212.4" cy="22.2" r=".37"/>
<circle cx="210.4" cy="147.7" r=".36"/>
<circle cx="258.7" cy="146.7" r=".36"/>
<circle cx="258.7" cy="121.6" r=".36"/>
<circle cx="49.2" cy="66.6" r=".37"/>
</g>
<text font-size="6.7" x="70.5" y="11.4">RK3568_G(OSC/PLL/PMUIO1/2)</text>
<g font-size="3" fill="#00f">
<text x="59.9" y="22.8">OSC</text>
<text x="86.9" y="22.8">PMUIO1 Domain</text>
<text x="59.9" y="74.9">PMU PLL</text>
<text x="86.9" y="74.9">PMUIO2 Domain</text>
<text x="59.9" y="113.5">SYS PLL</text>
<text x="86.9" y="136.7">PMUIO1/2/OSC Domain Logic Power</text>
</g>
<g font-size="2.7" fill="#00f">
<text x="86.9" y="28.3">Operating Voltage=3.3V Only</text>
<text x="86.9" y="78.4">Operating Voltage=1.8V/3.3V</text>
<text x="86.9" y="140.2">Operating Voltage=0.9V</text>
</g>
<g font-size="2.5">
<text x="6.8" y="159.3">Caps should be</text>
<text x="6.8" y="161.8">placed close to</text>
<text x="35.7" y="159.3">Caps should be</text>
<text x="35.7" y="161.8">placed under</text>
<text x="6.8" y="164.3">the U1000 package</text>
<text x="35.7" y="164.3">the U1000 package</text>
<text x="243.2" y="177.9">Mixtile-Core-3568</text>
</g>
<g font-size="1.7" fill="#000080">
<text x="57.9" y="18">U1000G</text>
<text x="200.8" y="23.8">C1200</text>
<text x="13.5" y="25.7">R12001</text>
<text x="30.9" y="25.7">22R</text>
<text x="42.5" y="29.6">R1202</text>
<text x="200.8" y="25.7">100nF</text>
<text x="214.3" y="27.7">R12011</text>
<text x="231.6" y="27.7">0R</text>
<text x="19.3" y="31.5">Y1200</text>
<text x="19.3" y="33.5">24MHz</text>
<text x="42.5" y="31.5">1M</text>
<text x="11.6" y="43.1">C1201</text>
<text x="11.6" y="45">18pF</text>
<text x="42.5" y="43.1">C1202</text>
<text x="42.5" y="45">18pF</text>
<text x="11.6" y="50.8">C0402</text>
<text x="42.5" y="50.8">C0402</text>
<text x="15.5" y="58.6">R12112</text>
<text x="32.8" y="58.6">0R</text>
<text x="211.4" y="56.6">R23011</text>
<text x="227.8" y="56.6">10K</text>
<text x="23.2" y="69.2">R40181</text>
<text x="39.6" y="69.2">10K</text>
<text x="200.8" y="68.2">C1203</text>
<text x="200.8" y="70.1">100nF</text>
<text x="23.2" y="79.8">C1204</text>
<text x="23.2" y="81.7">1uF</text>
<text x="34.8" y="79.8">C1205</text>
<text x="34.8" y="81.7">100nF</text>
<text x="23.2" y="101.1">C1206</text>
<text x="34.8" y="101.1">C1207</text>
<text x="23.2" y="103">1uF</text>
<text x="34.8" y="103">100nF</text>
<text x="23.2" y="124.2">C1208</text>
<text x="34.8" y="124.2">C1209</text>
<text x="23.2" y="126.2">1uF</text>
<text x="34.8" y="126.2">100nF</text>
<text x="200.8" y="130">C1210</text>
<text x="200.8" y="131.9">100nF</text>
<text x="252.9" y="127.1">R1207</text>
<text x="252.9" y="129">2.2K</text>
<text x="260.6" y="127.1">R1208</text>
<text x="260.6" y="129">2.2K</text>
<text x="23.2" y="145.5">C1211</text>
<text x="23.2" y="147.4">1uF</text>
<text x="34.8" y="145.5">C1212</text>
<text x="34.8" y="147.4">100nF</text>
<text x="57.9" y="145.5">RK3568</text>
<text x="200.8" y="151.2">C1213</text>
<text x="200.8" y="153.2">100nF</text>
<text x="212.3" y="151.2">C1214</text>
<text x="212.3" y="153.2">1uF</text>
<text x="252.9" y="154.1">R1215</text>
<text x="260.6" y="154.1">R1216</text>
<text x="252.9" y="156">2.2K</text>
<text x="260.6" y="156">2.2K</text>
</g>
<g font-size="1.7" fill="#004080">
<text x="173.5" y="23">NPOR_u</text>
<text x="58.9" y="26.9">XOUT24M</text>
<text x="20.3" y="36.5">X1</text>
<text x="20.3" y="40.4">GND</text>
<text x="26" y="36.5">GND</text>
<text x="27.8" y="40.4">X2</text>
<text x="58.9" y="40.4">XIN24M</text>
<text x="170.2" y="42.3">GPIO0_A0_d</text>
<text x="170.2" y="46.2">GPIO0_A2_d</text>
<text x="170.3" y="44.2">GPIO0_A1_z</text>
<text x="170.2" y="48.1">GPIO0_A3_u</text>
<text x="170.2" y="50">GPIO0_A4_u</text>
<text x="170.2" y="52">GPIO0_A5_d</text>
<text x="170.2" y="53.9">GPIO0_A6_d</text>
<text x="58.9" y="59.7">TVSS</text>
<text x="170.2" y="57.8">GPIO0_A7_u</text>
<text x="58.9" y="61.6">GPIO0_D3_d</text>
<text x="58.9" y="63.5">GPIO0_D4_d</text>
<text x="58.9" y="65.5">GPIO0_D5_d</text>
<text x="58.9" y="67.4">GPIO0_D6_d</text>
<text x="173.9" y="67.4">PMUIO1</text>
<text x="58.9" y="80.9">PMUPLL_AVDD_0V9</text>
<text x="170.2" y="82.8">GPIO0_B0_u</text>
<text x="170.2" y="84.8">GPIO0_B1_u</text>
<text x="170.2" y="86.7">GPIO0_B2_u</text>
<text x="170.2" y="88.6">GPIO0_B3_u</text>
<text x="58.9" y="92.5">PMUPLL_AVDD_1V8</text>
<text x="170.2" y="90.6">GPIO0_B4_u</text>
<text x="170.2" y="92.5">GPIO0_B5_u</text>
<text x="170.2" y="94.4">GPIO0_B6_u</text>
<text x="170.2" y="96.4">GPIO0_B7_d</text>
<text x="58.9" y="104.1">PMUPLL_AVSS</text>
<text x="58.9" y="121.5">SYSPLL_AVDD_0V9</text>
<text x="58.9" y="131.1">SYSPLL_AVDD_1V8</text>
<text x="173.9" y="129.2">PMUIO2</text>
<text x="58.9" y="140.8">SYSPLL_AVSS</text>
<text x="161.6" y="140.8">PMU_VDD_LOGIC_0V9</text>
</g>
<g font-size="1.7">
<text x="182.8" y="21.8">AH27</text>
<text x="28.4" y="25.7">2</text>
<text x="30.9" y="27.7">R0201</text>
<text x="36.7" y="25.7">5%</text>
<text x="40.1" y="28.6" transform="rotate(-90 40.1 28.6)">1</text>
<text x="52.4" y="25.7">AF27</text>
<text x="198.4" y="24.7" transform="rotate(-90 198.4 24.7)">1</text>
<text x="200.8" y="27.7">X5R</text>
<text x="200.8" y="29.6">10V</text>
<text x="229.1" y="27.6">2</text>
<text x="237.4" y="27.7">5%</text>
<text x="241.3" y="27.7">R0402</text>
<text x="17" y="35.3">1</text>
<text x="32.3" y="35.3">4</text>
<text x="42.5" y="35.4">R0402</text>
<text x="42.5" y="33.5">5%</text>
<text x="198.4" y="30.4" transform="rotate(-90 198.4 30.4)">2</text>
<text x="200.8" y="31.5">C0201</text>
<text x="17" y="39.2">2</text>
<text x="32.3" y="39.2">3</text>
<text x="40.1" y="38.1" transform="rotate(-90 40.1 38.1)">2</text>
<text x="52.4" y="39.2">AF28</text>
<text x="182.8" y="41.1">AG27</text>
<text x="9.2" y="44" transform="rotate(-90 9.2 44)">1</text>
<text x="11.6" y="47">C0G</text>
<text x="18.4" y="43.1">CRY4_3R20X2R50X0R80</text>
<text x="40.1" y="44" transform="rotate(-90 40.1 44)">1</text>
<text x="42.5" y="47">C0G</text>
<text x="182.8" y="43">AG26</text>
<text x="182.8" y="45">AG28</text>
<text x="182.8" y="46.9">AA22</text>
<text x="9.2" y="49.7" transform="rotate(-90 9.2 49.7)">2</text>
<text x="11.6" y="48.9">50V</text>
<text x="40.1" y="49.7" transform="rotate(-90 40.1 49.7)">2</text>
<text x="42.5" y="48.9">50V</text>
<text x="182.8" y="48.8">Y22</text>
<text x="182.8" y="50.8">AF25</text>
<text x="182.8" y="52.7">AE24</text>
<text x="30.3" y="58.5">1</text>
<text x="36.7" y="58.6">5%</text>
<text x="40.6" y="58.6">R0402TVSS</text>
<text x="52.3" y="58.5">AB24</text>
<text x="182.8" y="56.6">AG25</text>
<text x="226.3" y="56.6">2</text>
<text x="227.8" y="58.6">R0402</text>
<text x="232.6" y="56.6">5%</text>
<text x="243.2" y="57.4">VCC3V3_PMU</text>
<text x="52.2" y="64.3">AD25</text>
<text x="52.3" y="60.4">AE26</text>
<text x="52.3" y="62.3">AB23</text>
<text x="8.3" y="70">VCCA1V8_PMU</text>
<text x="16" y="71.7">VDDA0V9_PMU</text>
<text x="38.1" y="69.1">2</text>
<text x="39.6" y="71.1">R0402</text>
<text x="44.4" y="69.2">5%</text>
<text x="52.2" y="66.2">AC24</text>
<text x="182.8" y="66.2">Y20</text>
<text x="198.4" y="69.1" transform="rotate(-90 198.4 69.1)">1</text>
<text x="221" y="67.1">VCC3V3_PMU</text>
<text x="198.4" y="74.7" transform="rotate(-90 198.4 74.7)">2</text>
<text x="200.8" y="75.9">C0201</text>
<text x="200.8" y="72.1">X5R</text>
<text x="200.8" y="74">10V</text>
<text x="20.8" y="80.7" transform="rotate(-90 20.8 80.7)">1</text>
<text x="23.2" y="83.7">X5R</text>
<text x="32.4" y="80.7" transform="rotate(-90 32.4 80.7)">1</text>
<text x="34.8" y="83.7">X5R</text>
<text x="53.5" y="79.7">V21</text>
<text x="182.8" y="81.6">AD23</text>
<text x="182.8" y="83.6">AF24</text>
<text x="20.8" y="86.3" transform="rotate(-90 20.8 86.3)">2</text>
<text x="23.2" y="87.5">C0402</text>
<text x="23.2" y="85.6">10V</text>
<text x="32.4" y="86.3" transform="rotate(-90 32.4 86.3)">2</text>
<text x="34.8" y="87.5">C0201</text>
<text x="34.8" y="85.6">10V</text>
<text x="182.8" y="85.5">AB21</text>
<text x="182.8" y="87.4">AG24</text>
<text x="182.8" y="89.4">AB20</text>
<text x="16" y="92.9">VCCA1V8_PMU</text>
<text x="53.5" y="91.3">Y21</text>
<text x="182.8" y="91.3">AC22</text>
<text x="182.8" y="93.2">AA20</text>
<text x="182.8" y="95.2">AH26</text>
<text x="20.8" y="101.9" transform="rotate(-90 20.8 101.9)">1</text>
<text x="32.4" y="101.9" transform="rotate(-90 32.4 101.9)">1</text>
<text x="182.8" y="99">AD22</text>
<text x="182.8" y="100.9">AF23</text>
<text x="20.8" y="107.6" transform="rotate(-90 20.8 107.6)">2</text>
<text x="23.2" y="104.9">X5R</text>
<text x="23.2" y="106.8">10V</text>
<text x="32.4" y="107.6" transform="rotate(-90 32.4 107.6)">2</text>
<text x="34.8" y="104.9">X5R</text>
<text x="34.8" y="106.8">10V</text>
<text x="53.5" y="102.9">V20</text>
<text x="182.8" y="102.9">AG23</text>
<text x="182.8" y="104.8">AE23</text>
<text x="182.8" y="106.7">AD21</text>
<text x="23.2" y="108.8">C0402</text>
<text x="34.8" y="108.8">C0201</text>
<text x="182.8" y="108.7">AC21</text>
<text x="182.8" y="110.6">AD20</text>
<text x="182.8" y="112.5">AH25</text>
<text x="17.4" y="116.1">VDDA_0V9</text>
<text x="182.8" y="116.4">AC20</text>
<text x="182.8" y="118.3">AH24</text>
<text x="255.8" y="117.1">VCC3V3_PMU</text>
<text x="20.8" y="125.1" transform="rotate(-90 20.8 125.1)">1</text>
<text x="32.4" y="125.1" transform="rotate(-90 32.4 125.1)">1</text>
<text x="53.5" y="120.2">P11</text>
<text x="250.5" y="124.1" transform="rotate(-90 250.5 124.1)">1</text>
<text x="258.3" y="124.1" transform="rotate(-90 258.3 124.1)">1</text>
<text x="20.8" y="130.7" transform="rotate(-90 20.8 130.7)">2</text>
<text x="23.2" y="131.9">C0402</text>
<text x="23.2" y="128.1">X5R</text>
<text x="23.2" y="130">10V</text>
<text x="32.4" y="130.7" transform="rotate(-90 32.4 130.7)">2</text>
<text x="34.8" y="131.9">C0201</text>
<text x="34.8" y="128.1">X5R</text>
<text x="34.8" y="130">10V</text>
<text x="53.3" y="129.9">N10</text>
<text x="182.8" y="128">W19</text>
<text x="198.4" y="130.9" transform="rotate(-90 198.4 130.9)">1</text>
<text x="221" y="128.8">VCC3V3_PMU</text>
<text x="252.9" y="131">5%</text>
<text x="260.6" y="131">5%</text>
<text x="17.4" y="137.3">VCCA_1V8</text>
<text x="198.4" y="136.5" transform="rotate(-90 198.4 136.5)">2</text>
<text x="200.8" y="137.7">C0201</text>
<text x="200.8" y="133.9">X5R</text>
<text x="200.8" y="135.8">10V</text>
<text x="250.5" y="133.6" transform="rotate(-90 250.5 133.6)">2</text>
<text x="252.9" y="132.9">R0402</text>
<text x="258.3" y="133.6" transform="rotate(-90 258.3 133.6)">2</text>
<text x="260.6" y="132.9">R0402</text>
<text x="53.3" y="139.5">N11</text>
<text x="182.8" y="139.5">V19</text>
<text x="255.8" y="142.2">VCC3V3_PMU</text>
<text x="20.8" y="146.4" transform="rotate(-90 20.8 146.4)">1</text>
<text x="23.2" y="149.3">X5R</text>
<text x="32.4" y="146.4" transform="rotate(-90 32.4 146.4)">1</text>
<text x="34.8" y="149.3">X5R</text>
<text x="57.9" y="147.4">BGA636_19R00X19R00X1R20</text>
<text x="221" y="148.1">VDDA0V9_PMU</text>
<text x="20.8" y="151.9" transform="rotate(-90 20.8 151.9)">2</text>
<text x="23.2" y="153.2">C0402</text>
<text x="23.2" y="151.2">10V</text>
<text x="32.4" y="151.9" transform="rotate(-90 32.4 151.9)">2</text>
<text x="34.8" y="153.2">C0201</text>
<text x="34.8" y="151.2">10V</text>
<text x="198.4" y="152.2" transform="rotate(-90 198.4 152.2)">1</text>
<text x="200.8" y="155.1">X5R</text>
<text x="210" y="152.2" transform="rotate(-90 210 152.2)">1</text>
<text x="212.3" y="155.1">X5R</text>
<text x="250.5" y="151.2" transform="rotate(-90 250.5 151.2)">1</text>
<text x="258.3" y="151.2" transform="rotate(-90 258.3 151.2)">1</text>
<text x="198.4" y="157.7" transform="rotate(-90 198.4 157.7)">2</text>
<text x="200.8" y="159">C0201</text>
<text x="200.8" y="157">10V</text>
<text x="210" y="157.7" transform="rotate(-90 210 157.7)">2</text>
<text x="212.3" y="159">C0402</text>
<text x="212.3" y="157">10V</text>
<text x="250.5" y="160.7" transform="rotate(-90 250.5 160.7)">2</text>
<text x="252.9" y="159.9">R0402</text>
<text x="252.9" y="158">5%</text>
<text x="258.3" y="160.7" transform="rotate(-90 258.3 160.7)">2</text>
<text x="260.6" y="159.9">R0402</text>
<text x="260.6" y="158">5%</text>
<text x="235.5" y="175.3">Design Name</text>
<text x="235.5" y="181.1">Size</text>
<text x="235.5" y="185">Date:</text>
<text x="237.4" y="183.1">B</text>
<text x="243.2" y="181.1">Page Name</text>
<text x="243.2" y="185">Friday, May 06, 2022</text>
<text x="247.1" y="183.1">06-RK3568_OSC_PLL_PMUIO</text>
<text x="272.2" y="185">Sheet</text>
<text x="279.9" y="181.1">Rev</text>
<text x="279.9" y="185">6</text>
<text x="281.8" y="183.1">V1.2.0</text>
<text x="283.8" y="185">of</text>
<text x="287.6" y="185">17</text>
</g>
<g font-size="1.7" fill="#f00">
<text x="252.9" y="22.6">RESETn</text>
<text x="42.9" y="25.7">XOUT24M</text>
<text x="253.3" y="27.4">TSADC_SHUT_M0</text>
<text x="42.9" y="39.2">XIN24M</text>
<text x="252.9" y="42">REFCLK_OUT_CAM</text>
<text x="193.4" y="42.8">TSADC_SHUT_M0</text>
<text x="252.9" y="45.8">PMIC_SLEEP_H</text>
<text x="252.9" y="47.8">PMIC_INT_L</text>
<text x="252.9" y="51.6">WL_EN_GPIO0_A5</text>
<text x="252.9" y="49.7">SDMMC0_DET_L</text>
<text x="252.9" y="53.6">GMAC1_INT_GPIO0_A6</text>
<text x="193.4" y="56.4">FLASH_VOL_SEL</text>
<text x="11.6" y="63.2">PCIE_PWREN_H_GPIO0_D4</text>
<text x="14.5" y="61.3">RTCIC_INT_L_GPIO0_D3</text>
<text x="17.4" y="65.2">WL_WAKE_GPIO0_D5</text>
<text x="18.4" y="67.1">Recovery_GPIO0_D6</text>
<text x="252.9" y="82.5">CLK32K_OUT0</text>
<text x="252.9" y="84.5">I2C0_SCL_PMIC</text>
<text x="252.9" y="86.4">I2C0_SDA_PMIC</text>
<text x="252.9" y="88.3">I2C1_SCL_TP</text>
<text x="252.9" y="90.2">I2C1_SDA_TP</text>
<text x="252.9" y="94.1">TP_RST_L_GPIO0_B6</text>
<text x="252.9" y="92.2">TP_INT_L_GPIO0_B5</text>
<text x="252.9" y="96">M2_WAKE_GPIO0_B7</text>
<text x="252.9" y="99.9">WORKING_LEDEN_H_GPIO0_C0</text>
<text x="252.9" y="101.8">WAKEUP_MINIPCIE_GPIO0_C1</text>
<text x="252.9" y="103.8">EDP_HPD_GPIO0_C2</text>
<text x="252.9" y="105.7">LCD0_BL_PWM4</text>
<text x="252.9" y="107.6">LCD1_BL_PWM5</text>
<text x="252.9" y="111.5">PWM7_IR</text>
<text x="252.9" y="113.4">LCD0_PWREN_H_GPIO0_C7</text>
<text x="252.9" y="109.5">miniPCIE_PWREN_H_GPIO0_C5</text>
<text x="202.7" y="119.2">UART2_TX_M0_DEBUG</text>
<text x="202.7" y="117.3">UART2_RX_M0_DEBUG</text>
<text x="237.8" y="136.5">I2C0_SCL_PMIC</text>
<text x="237.8" y="138.4">I2C0_SDA_PMIC</text>
<text x="237.8" y="163.5">I2C1_SCL_TP</text>
<text x="237.8" y="165.4">I2C1_SDA_TP</text>
</g>
<g font-size="1.7" fill="#00f">
<text x="131.3" y="44.1">TSADC_SHUT_M0</text>
<text x="131.3" y="46">PMIC_SLEEP</text>
<text x="150.6" y="44.1">/ TSADC_SHUT_ORG</text>
<text x="150.6" y="46">/ TSADC_SHUT_M1</text>
<text x="152.5" y="42.2">REFCLK_OUT</text>
<text x="168" y="46">/</text>
<text x="168" y="42.2">/</text>
<text x="168" y="44.1">/</text>
<text x="59.9" y="52.7">Operating Voltage</text>
<text x="98.5" y="49.9">SDMMC0_DET</text>
<text x="98.5" y="51.8">SDMMC0_PWREN</text>
<text x="98.5" y="53.7">GPU_PWREN</text>
<text x="112" y="51.8">/ SATA_MP_SWITCH</text>
<text x="112" y="49.9">/ SATA_CP_DET</text>
<text x="112" y="53.7">/ SATA_CP_POD</text>
<text x="129.4" y="49.9">/ PCIE30X1_CLKREQn_M0</text>
<text x="129.4" y="51.8">/ PCIE20_CLKREQn_M0</text>
<text x="129.4" y="53.7">/ PCIE30X2_CLKREQn_M0</text>
<text x="168" y="49.9">/</text>
<text x="168" y="53.7">/</text>
<text x="168" y="51.8">/</text>
<text x="59.9" y="54.4">=1.8V(PMUPLL_AVDD_1V8)</text>
<text x="152.5" y="57.6">FLASH_VOL_SEL</text>
<text x="168" y="57.6">/</text>
<text x="92.7" y="82.7">CLK32K_IN</text>
<text x="108.1" y="82.7">/ CLK32K_OUT0</text>
<text x="125.5" y="82.7">/ PCIE30X2_BUTTONRSTn</text>
<text x="168" y="82.7">/</text>
<text x="92.7" y="86.5">I2C0_SDA</text>
<text x="92.7" y="88.5">I2C1_SCL</text>
<text x="92.7" y="84.6">I2C0_SCL</text>
<text x="108.1" y="88.5">/ CAN0_TX_M0</text>
<text x="125.5" y="88.5">/ PCIE30X1_BUTTONRSTn</text>
<text x="150.6" y="88.5">/ MCU_JTAG_TDO</text>
<text x="168" y="88.5">/</text>
<text x="168" y="86.5">/</text>
<text x="168" y="84.6">/</text>
<text x="92.7" y="90.4">I2C1_SDA</text>
<text x="92.7" y="92.3">I2C2_SCL_M0</text>
<text x="92.7" y="94.3">I2C2_SDA_M0</text>
<text x="108.1" y="92.3">/ SPI0_CLK_M0</text>
<text x="108.1" y="94.3">/ SPI0_MOSI_M0</text>
<text x="108.1" y="90.4">/ CAN0_RX_M0</text>
<text x="125.5" y="94.3">/ PCIE20_PERSTn_M0</text>
<text x="125.5" y="92.3">/ PCIE20_WAKEn_M0</text>
<text x="125.5" y="90.4">/ PCIE20_BUTTONRSTn</text>
<text x="150.6" y="90.4">/ MCU_JTAG_TCK</text>
<text x="150.6" y="94.3">/ PWM2_M1</text>
<text x="150.6" y="92.3">/ PWM1_M1</text>
<text x="168" y="92.3">/</text>
<text x="168" y="90.4">/</text>
<text x="168" y="94.3">/</text>
<text x="92.7" y="100.1">PWM1_M0</text>
<text x="92.7" y="96.2">PWM0_M0</text>
<text x="92.7" y="102">PWM2_M0</text>
<text x="108.1" y="100.1">/ GPUAVS</text>
<text x="108.1" y="96.2">/ CPUAVS</text>
<text x="108.1" y="102">/ NPUAVS</text>
<text x="125.5" y="102">/ UART0_TX</text>
<text x="125.5" y="100.1">/ UART0_RX</text>
<text x="150.6" y="102">/ MCU_JTAG_TDI</text>
<text x="168" y="100.1">/ GPIO0_C0_d</text>
<text x="168" y="96.2">/</text>
<text x="168" y="102">/ GPIO0_C1_d</text>
<text x="92.7" y="103.9">PWM3_IR</text>
<text x="92.7" y="105.8">PWM4</text>
<text x="92.7" y="107.8">PWM5</text>
<text x="108.1" y="105.8">/ VOP_PWM_M0</text>
<text x="108.1" y="107.8">/ SPI0_CS1_M0</text>
<text x="108.1" y="103.9">/ EDP_HPDIN_M1</text>
<text x="125.5" y="105.8">/ PCIE30X1_PERSTn_M0</text>
<text x="125.5" y="107.8">/ UART0_RTSn</text>
<text x="125.5" y="103.9">/ PCIE30X1_WAKEn_M0</text>
<text x="150.6" y="103.9">/ MCU_JTAG_TMS</text>
<text x="150.6" y="105.8">/ MCU_JTAG_TRSTn</text>
<text x="168" y="103.9">/ GPIO0_C2_d</text>
<text x="168" y="105.8">/ GPIO0_C3_d</text>
<text x="168" y="107.8">/ GPIO0_C4_d</text>
<text x="92.7" y="111.6">PWM7_IR</text>
<text x="92.7" y="109.7">PWM6</text>
<text x="92.7" y="113.6">HDMITX_CEC_M1</text>
<text x="108.1" y="111.6">/ SPI0_CS0_M0</text>
<text x="108.1" y="113.6">/ PWM0_M1</text>
<text x="108.1" y="109.7">/ SPI0_MISO_M0</text>
<text x="125.5" y="113.6">/ UART0_CTSN</text>
<text x="125.5" y="109.7">/ PCIE30X2_WAKEn_M0</text>
<text x="125.5" y="111.6">/ PCIE30X2_PERSTn_M0</text>
<text x="168" y="113.6">/ GPIO0_C7_d</text>
<text x="168" y="109.7">/ GPIO0_C5_d</text>
<text x="168" y="111.6">/ GPIO0_C6_d</text>
<text x="152.5" y="117.4">UART2_RX_M0</text>
<text x="152.5" y="119.4">UART2_TX_M0</text>
<text x="168" y="119.4">/ GPIO0_D1_u</text>
<text x="168" y="117.4">/ GPIO0_D0_u</text>
</g>
<g font-size="1.4">
<text x="30.9" y="1.4">5</text>
<text x="88.8" y="1.4">4</text>
<text x="146.7" y="1.4">3</text>
<text x="204.6" y="1.4">2</text>
<text x="262.6" y="1.4">1</text>
<text x=".5" y="26.1">D</text>
<text x="292" y="26.1">D</text>
<text x=".5" y="71.9">C</text>
<text x="292" y="71.9">C</text>
<text x=".5" y="117.8">B</text>
<text x="292" y="117.8">B</text>
<text x=".5" y="163.6">A</text>
<text x="292" y="163.6">A</text>
<text x="30.9" y="186.8">5</text>
<text x="88.8" y="186.8">4</text>
<text x="146.7" y="186.8">3</text>
<text x="204.6" y="186.8">2</text>
<text x="262.6" y="186.8">1</text>
</g>
</svg>
